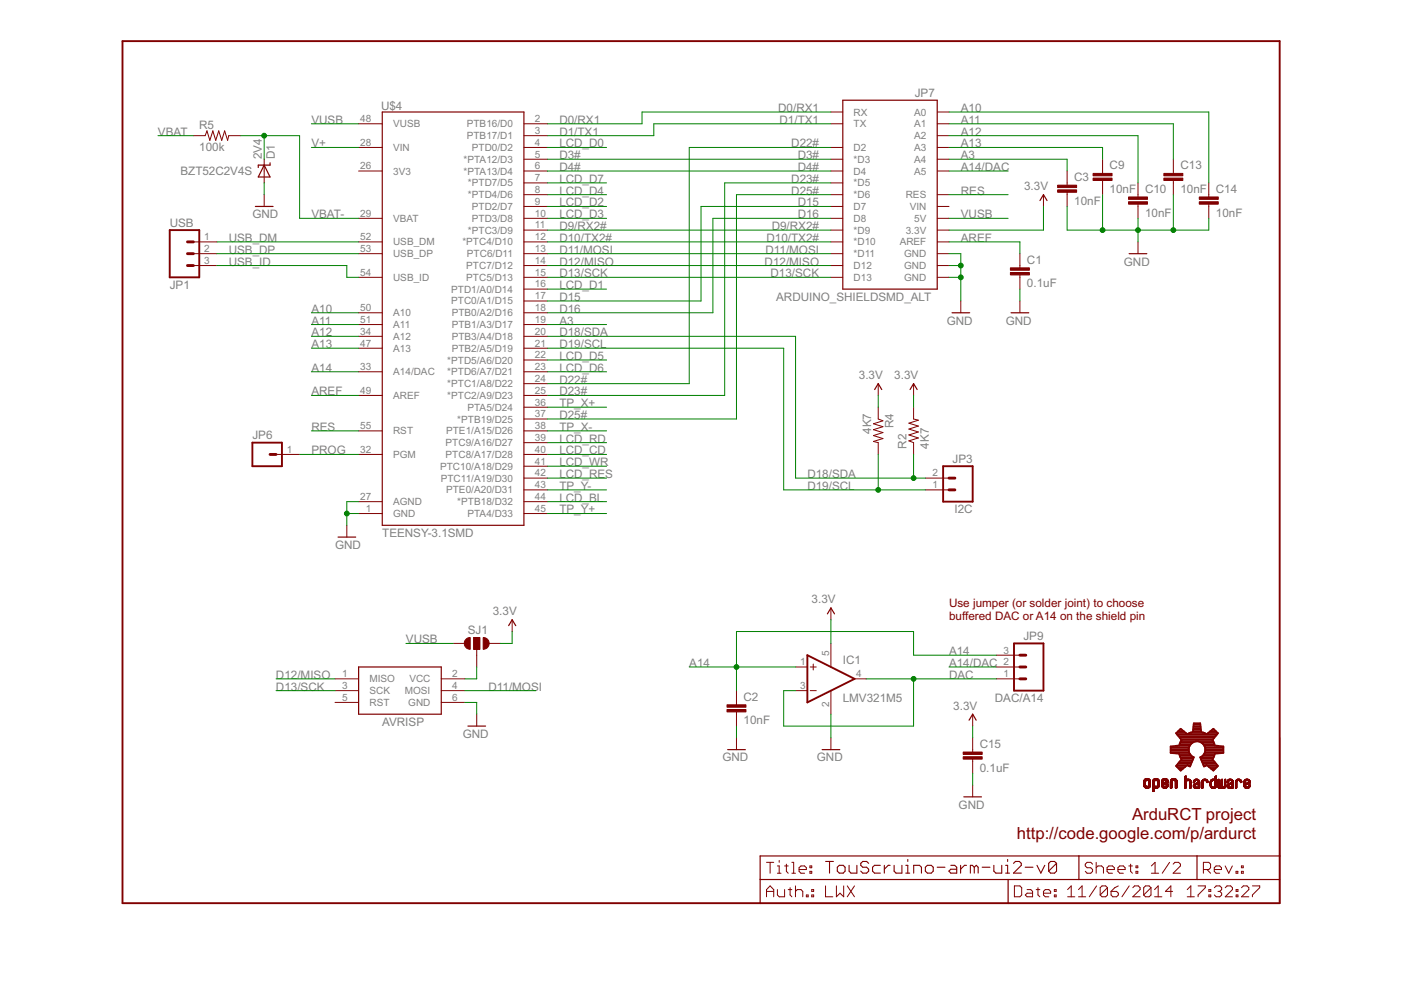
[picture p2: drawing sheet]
<svg xmlns="http://www.w3.org/2000/svg" width="297mm" height="210mm" viewBox="0 0 297 210" stroke-linecap="round" stroke-linejoin="round" font-family="sans-serif">
<g fill="none" stroke="#800000" stroke-width=".21">
<path d="M41 28.8h2.5l.4-1.1 .6 2.1 .6-2.1 .6 2.1 .7-2.1 .6 2.1 .6-2.1 .7 2.1 .2-1h2.5M56 33.8v5M76 26.2h5M76 31.3h5M76 36.3h5M111.1 26.2h5M111.1 31.3h5M111.1 33.8h5M111.1 36.3h5M111.1 38.8h5M111.1 28.8h5M176.2 23.7h2.5"/>
<path d="M176.2 26.2h2.5M176.2 31.3h2.5M176.2 33.8h2.5M176.2 36.3h2.5M176.2 38.8h2.5M198.7 23.7h2.5M198.7 26.2h2.5M198.7 31.3h2.5M198.7 33.8h2.5M198.7 36.3h2.5M198.7 28.8h2.5M226.3 36.3v3"/>
<path d="M233.8 33.8v3M233.8 38.3v3M241.3 38.8v3M248.8 33.8v3M248.8 38.3v3M256.3 38.8v3M41 51.3h5M41 53.8h5M41 56.3h5M56 41.3v2.5M76 46.3h5M76 51.3h5"/>
<path d="M76 53.8h5M76 58.8h5M111.1 41.3h5M111.1 43.8h5M111.1 46.3h5M111.1 48.8h5M111.1 51.3h5M111.1 53.8h5M111.1 56.3h5M111.1 58.8h5M176.2 41.3h2.5M176.2 43.8h2.5"/>
<path d="M176.2 46.3h2.5M176.2 48.8h2.5M176.2 51.3h2.5M176.2 53.8h2.5M176.2 56.3h2.5M176.2 58.8h2.5M198.7 41.3h2.5M198.7 43.8h2.5M198.7 46.3h2.5M198.7 48.8h2.5M198.7 51.3h2.5M198.7 53.8h2.5"/>
<path d="M198.7 56.3h2.5M198.7 58.8h2.5M216.2 53.8v3M216.2 58.3v3M221.2 41.3v2.5M226.3 40.8v3M241.3 43.3v3M241.3 51.3v2.5M256.3 43.3v3M76 66.3h5M76 68.8h5M76 71.3h5"/>
<path d="M76 73.8h5M76 78.8h5M111.1 61.3h5M111.1 63.8h5M111.1 66.3h5M111.1 68.8h5M111.1 71.3h5M111.1 73.8h5M111.1 76.3h5M111.1 78.8h5M203.7 63.8v2.5M216.2 63.8v2.5"/>
<path d="M58.5 96.4h5M76 96.4h5M76 83.8h5M76 91.4h5M111.1 96.4h5M111.1 81.3h5M111.1 83.8h5M111.1 86.3h5M111.1 88.8h5M111.1 91.4h5M111.1 93.9h5M111.1 98.8h5"/>
<path d="M186.2 86.3v2.5l1 .4-2 .7 2 .6-2 .6 2 .6-2 .7 2 .6-2 .6 1 .3v2.5M186.2 81.3v2.5M193.7 86.3v2.5l1 .3-2 .6 2 .6-2 .7 2 .6-2 .6 2 .7-2 .6 1 .4v2.5M193.7 81.3v2.5M73.5 111.4v2.5M76 106.4h5M76 108.9h5M111.1 103.9h5M111.1 101.4h5M111.1 106.4h5M111.1 108.9h5M196.2 103.9h5"/>
<path d="M196.2 101.4h5M96.1 136.4h2.5M100.5 135.2h1.2v2.5h-1.2zM101.1 137.7v3.7M103.6 136.4h2.5M108.6 131.4v2.5M176.2 128.9v2.5M176.2 136.4v5M211.2 138.9h5M71 143.9h5M71 146.4h5M71 148.9h5"/>
<path d="M93.6 143.9h5M93.6 146.4h5M93.6 148.9h5M101.1 151.4v2.5M156.1 146.4v3M156.1 150.9v3M156.1 156.4v2.5M168.7 146.4h2.5M168.7 141.4h2.5M171.8 146.4h1.3M171.8 141.4h1.3M172.4 140.8v1.2"/>
<path d="M176.2 146.4v5M176.2 156.4v2.5M181.2 143.9h2.5M206.2 151.4v2.5M206.2 156.4v3M211.2 143.9h5M211.2 141.4h5M206.2 161v3M206.2 166.5v2.5M242.5 166.5h.4M242.5 166.4h.4M242.5 166.3h.4"/>
<path d="M242.5 166.2h.4M242.5 166.1h.4M242.5 166h.4M242.5 165.9h.4M242.5 165.8h.4M242.5 165.7h.4M242.5 166.6l.5 .1M242.5 166.6h.4M242.5 165.6h.4M242.5 166.7h.6M242.5 166.7l1.4 .1M242.6 165.4h1.3"/>
<path d="M242.6 166.8h1.2M242.6 165.4h1.2M242.6 165.3h1.2M242.7 166.9h1.1M242.7 165.3h1.1M242.7 165.2h1M242.8 167h.9M242.8 165.2h.8M242.8 167h.8M242.9 165.1h.7M243 167.1h.5M243 165.6h-.5"/>
<path d="M243 165.5h-.5M243 165.1h.4M243.1 165.5h-.6M243.1 167.2h.2M243.3 165.5h.6M243.4 165.5h.5M243.5 165.6h.4M243.5 166.6h.4M243.5 166.5h.4M243.5 165.7h.4M243.5 166.4h.4M243.5 166.3h.4"/>
<path d="M243.5 166.2h.4M243.5 166.1h.4M243.5 166h.4M243.5 165.9h.4M243.5 165.8h.4M243.7 166.9l-1 .1M243.8 166.8l-1.2 .1M243.9 166.7h-.5M243.9 166.6l-.5 .1M244.4 167.6h.4M244.4 167.5h.4M244.4 167.4h.4"/>
<path d="M244.4 167.3h.4M244.4 167.2h.4M244.4 167.1h1M244.4 166.7l1.4 .1M244.4 166.7h.5M244.4 166.6l.5 .1M244.4 166.6h.4M244.4 166.5h.4M244.4 166.4h.4M244.4 166.3h.4M244.4 166.2h.4M244.4 166.1h.4"/>
<path d="M244.4 166h.4M244.4 165.9h.4M244.4 165.8h.4M244.4 165.7h.4M244.4 165.6h.4M244.5 165.4h1.2M244.5 165.3h1.2M244.6 167.8h-.2M244.6 165.2h1M244.7 165.2h.8M244.7 167.7l-.3 .1M244.8 167.7h-.4"/>
<path d="M244.8 165.1h.6M244.8 165.7h-.4M244.8 165.6h-.4M244.9 165.5h-.5M244.9 165.1h.4M245 165.5h-.6M245 167.2h.2M245.2 165.5h.6M245.3 166.7h.5M245.3 165.5h.5M245.4 165.6h.4M245.4 166.6h.4"/>
<path d="M245.4 166.5h.4M245.4 165.7h.4M245.4 166.4h.4M245.4 166.3h.4M245.4 166.2h.4M245.4 166.1h.4M245.4 166h.4M245.4 165.9h.4M245.4 165.8h.4M245.5 167l-1.1 .1M245.6 167h-1.2M245.6 166.9l-1.2 .1"/>
<path d="M245.7 166.9h-1.3M245.7 166.8l-1.3 .1M245.7 166.8h-1.3M245.7 165.4h-1.2M245.8 166.6h-.4M246.3 166.6h.4M246.3 166.5h.4M246.3 165.9l.4 .1M246.3 165.9h.3M246.3 165.8h.3M246.3 165.6h.4M246.3 166.7h.5"/>
<path d="M246.3 166.7h1.3M246.4 166.8h1.2M246.4 165.4h1.2M246.4 165.3h1.2M246.4 166.9h1.1M246.4 165.3h1.1M246.5 166.9h1M246.5 165.2h1M246.5 167h.9M246.5 165.2h.9M246.6 167h.8M246.6 165.8h-.3"/>
<path d="M246.6 165.1h.7M246.7 165.7l-.4 .1M246.7 165.7h-.4M246.7 165.6h-.4M246.7 167.1h.5M246.7 166.4h-.4M246.7 166h1M246.8 165.5h-.5M246.8 165.1h.4M246.8 166.4h-.5M246.9 167.2h.2M246.9 165.5h-.6"/>
<path d="M246.9 165.9h.8M247 166.3h-.7M247 165.9h.7M247.1 165.5h.5M247.1 165.8h.6M247.1 166.7h.5M247.2 166.2h-.9M247.2 165.5h.5M247.2 165.6h.5M247.2 165.8h.5M247.3 166.6h.4M247.3 165.6h.4"/>
<path d="M247.3 166.5h.4M247.3 165.7h.4M247.3 166.2h-1M247.3 166.4h.4M247.4 166.3h.3M247.4 166.1h-1.1M247.5 166.3h.2M247.5 166.1h-1.2M247.6 166.2h.1M247.6 165.4h-1.3M247.6 166h-1.3M247.7 166.6h-.5"/>
<path d="M248.1 166.9h.4M248.1 166.8h.4M248.1 166.7h.4M248.1 166.6h.4M248.1 166.5h.4M248.1 166.4h.4M248.1 166.3h.4M248.1 166.2h.4M248.1 166.1h.4M248.1 166h.4M248.1 165.9h.4M248.1 165.8h.4"/>
<path d="M248.1 165.7h.4M248.2 167.1h.1M248.2 165.4h1.3M248.3 165.3h1.1M248.4 165.2h1M248.4 165.2h.9M248.5 167l-.4 .1M248.5 167h-.4M248.5 165.1h.7M248.5 165.7h-.4M248.6 165.6l-.4 .1M248.6 165.6h-.4"/>
<path d="M248.6 165.1h.5M248.7 165.5h-.5M248.8 165.5h-.6M249 165.5h.5M249.1 165.5h.5M249.1 165.6h.5M249.2 165.6h.4M249.2 166.9h.4M249.2 166.8h.4M249.2 166.7h.4M249.2 166.6h.4M249.2 166.5h.4"/>
<path d="M249.2 166.4h.4M249.2 166.3h.4M249.2 166.2h.4M249.2 166.1h.4M249.2 166h.4M249.2 165.9h.4M249.2 165.8h.4M249.2 165.7h.4M249.2 167.1h.2M249.5 167l-.3 .1M249.5 165.4h-1.3M249.6 167h-.4"/>
<path d="M251.2 167.1h.2M251.2 164.7h.3M251.2 167h.3M251.2 166.9h.3M251.2 166.8h.3M251.2 166.7h.3M251.2 166.6h.3M251.2 166.5h.3M251.2 166.4h.3M251.2 166.3h.3M251.2 166.2h.3M251.2 166.1h.3"/>
<path d="M251.2 166h.3M251.2 165.9h.3M251.2 165.8h.3M251.2 165.7h.3M251.2 165.4h1.2M251.2 165.3h1.1M251.2 165.2l1.1 .1M251.2 165.2h.3M251.2 165.1h.3M251.2 165h.3M251.2 164.9h.3M251.2 164.8h.3"/>
<path d="M251.2 164.6h.3M251.2 167.2h.1M251.3 164.6h.2M251.3 164.5h.2M251.5 167l-.3 .1M251.5 165.8h-.3M251.5 165.7h-.3M251.6 165.6l-.4 .1M251.6 165.2h.6M251.7 165.6h-.5M251.7 165.5h-.5M251.8 165.2h.1"/>
<path d="M252.1 165.5h.4M252.1 165.6h.4M252.2 165.6h.3M252.2 165.7h.3M252.3 165.7h.3M252.3 167h.2M252.3 166.9h.3M252.3 166.8h.3M252.3 166.7h.3M252.3 166.6h.3M252.3 166.5h.3M252.3 166.4h.3"/>
<path d="M252.3 166.3h.3M252.3 166.2h.3M252.3 166.1h.3M252.3 166h.3M252.3 165.9h.3M252.3 165.8h.3M252.4 167.2h-.1M252.5 165.5h-1.3M252.5 167.1h-.2M252.5 167l-.2 .1M252.6 166.9l-.3 .1M253 166.7l.4 .1"/>
<path d="M253 166.7h.3M253 166.6h.3M253 165.9h.2M253 166.8l.5 .1M253 166.8h.4M253 165.7h.3M253 166.9h.9M253 165.6h.4M253.1 166.9l.8 .1M253.2 167h.7M253.2 165.4h1M253.3 165.9h-.3"/>
<path d="M253.3 165.3h.8M253.3 165.8l-.3 .1M253.3 167.1h.6M253.3 165.8h-.3M253.3 166.2h1.1M253.3 165.7h-.3M253.4 166.5l-.4 .1M253.4 167.2h.5M253.4 166.5h-.4M253.4 165.2h.6M253.4 166.1h1M253.4 165.6h-.4"/>
<path d="M253.5 165.5h-.4M253.5 166.4l-.5 .1M253.6 167.2h.1M253.6 166.1h.8M253.6 166.4h-.6M253.6 165.2h.1M253.7 166.9h.1M253.7 166h.7M253.8 166.3h-.7M253.8 166h.6M253.9 166.3h-.7M253.9 165.5h.4"/>
<path d="M253.9 165.6h.4M254 165.9h.4M254 165.6h.3M254 165.7h.3M254 166.3h.4M254 165.7l.4 .1M254.1 167.2h.1M254.1 167h.3M254.1 166.9h.3M254.1 166.8h.3M254.1 166.7h.3M254.1 166.6h.3"/>
<path d="M254.1 166.5h.3M254.1 166.4h.3M254.1 166.3h.3M254.1 165.8h.3M254.3 167.1h-.2M254.3 165.5h-1.2M254.4 167l-.3 .1M254.4 166.2h-1.2M254.8 167.2h.1M254.8 167h.3M254.8 166.9h.3M254.8 166.8h.3"/>
<path d="M254.8 166.7h.3M254.8 166.6h.3M254.8 166.5h.3M254.8 166.4h.3M254.8 166.3h.3M254.8 166.2h.3M254.8 166.1h.3M254.8 166h.3M254.8 165.9h.3M254.8 165.8h.3M254.8 165.7h.3M254.8 165.6h.4"/>
<path d="M254.9 165.4h1.1M255 165.4h1M255 167.1h-.2M255 165.3h.9M255.1 167l-.3 .1M255.1 165.3h.8M255.1 165.8h-.3M255.1 165.7h-.3M255.2 165.2h.5M255.2 165.6h-.4M255.3 165.5h-.4M255.4 165.2h.1"/>
<path d="M255.6 165.5h.5M255.7 165.6h.4M255.8 165.6h.3M255.8 165.7h.3M255.8 165.8h.3M255.9 165.9h.1M256 165.5h-1.1M256.1 165.9h-.2M256.1 165.8l-.2 .1M256.6 166.5h.3M256.6 166.4h.3M256.6 166.3h.3"/>
<path d="M256.6 166.2h.3M256.6 166.1h.3M256.6 166h.3M256.6 165.9h.3M256.6 166.6h.3M256.6 165.8h.3M256.6 166.7l.4 .1M256.6 166.7h.3M256.6 165.7h.3M256.6 166.8l.6 .1M256.6 166.8h.4M256.7 166.9h1.1"/>
<path d="M256.7 165.4h1.2M256.8 165.4h1.1M256.8 167h.9M256.8 165.3h1.1M256.9 165.3h1M256.9 167.1h.7M256.9 165.7h-.3M257 165.2h.5M257 167.2h.5M257 165.6h-.4M257.1 165.5h-.5M257.2 167.2h.1"/>
<path d="M257.2 165.2h.1M257.4 165.5h.5M257.5 166.8h.4M257.5 165.6h.4M257.6 165.6h.3M257.6 166.7h.3M257.6 165.7h.3M257.6 166.6h.3M257.6 166.5h.3M257.6 166.4h.3M257.6 166.3h.3M257.6 166.2h.3"/>
<path d="M257.6 166.1h.3M257.6 166h.3M257.6 165.9h.3M257.6 165.8h.3M257.6 165.2h.3M257.6 165.1h.3M257.6 165h.3M257.6 164.9h.3M257.6 164.8h.3M257.6 164.7h.3M257.7 164.6h.2M257.7 164.5h.2"/>
<path d="M257.9 166.8l-.6 .1M257.9 166.7l-.4 .1M257.9 165.5h-1.2M258.2 166.6h.3M258.2 166.5h.3M258.2 166.4h.3M258.2 166.3h.3M258.2 166.2h.3M258.2 166.1h.3M258.2 166h.3M258.2 165.9h.3M258.2 165.8h.3"/>
<path d="M258.2 165.7h.3M258.2 165.6h.3M258.2 165.5h.3M258.2 165.4h.3M258.2 166.8l.4 .1M258.2 166.8h.3M258.2 166.7l.3 .1M258.2 166.7h.3M258.2 165.3h.3M258.2 166.9h1.6M258.3 166.9h1.5M258.3 167h1.5"/>
<path d="M258.3 167h1.4M258.4 165.2h.1M258.4 167.1h.6M258.5 167.2h.4M258.7 167.2h.1M258.7 166.9h.6M258.8 166.8h.4M258.9 166.7h.3M258.9 166.6h.3M258.9 166.5h.3M258.9 166.4h.3M258.9 166.3h.3"/>
<path d="M258.9 166.2h.3M258.9 166.1h.3M258.9 166h.3M258.9 165.9h.3M258.9 165.8h.3M258.9 165.7h.3M258.9 165.6h.3M258.9 165.5h.3M258.9 165.4h.3M258.9 165.3h.3M259.1 165.2h.1M259.1 167.1h.6"/>
<path d="M259.2 167.2h.4M259.5 166.8h.4M259.5 166.7h.4M259.6 166.7h.3M259.6 166.6h.3M259.6 166.5h.3M259.6 166.4h.3M259.6 166.3h.3M259.6 166.2h.3M259.6 166.1h.3M259.6 166h.3M259.6 165.9h.3"/>
<path d="M259.6 165.8h.3M259.6 165.7h.3M259.6 165.6h.3M259.6 165.5h.3M259.6 165.4h.3M259.6 165.3h.3M259.7 165.2h.2M259.9 166.8l-.5 .1M260.1 166.7l.4 .1M260.1 166.7h.4M260.1 166.6h.4M260.2 166.8h.3"/>
<path d="M260.2 165.7h.3M260.2 166.8l.4 .1M260.2 166.9h.8M260.2 166.9l.8 .1M260.3 167h.7M260.3 165.9l-.1 .1M260.3 165.4h1M260.4 165.9h-.2M260.4 165.3h.9M260.4 167.1h.6M260.4 165.8l-.2 .1M260.4 165.3h.8"/>
<path d="M260.5 166.2h1M260.5 165.8h-.3M260.5 166.5h-.4M260.5 165.7h-.3M260.5 167.2h.5M260.5 165.6l-.3 .1M260.5 166.5h-.3M260.6 166.1h.9M260.6 165.2h.5M260.6 165.6h-.4M260.6 165.5h-.4M260.7 166.4l-.5 .1"/>
<path d="M260.7 166.4h-.5M260.7 166.1h.8M260.8 165.2h.1M260.8 166.9h.2M260.8 166h.7M260.9 166.3h-.7M261 166h.5M261 165.5h.4M261 166.3h-.7M261.1 165.6h.4M261.1 165.9h.4M261.1 165.6l.4 .1"/>
<path d="M261.2 165.7h.3M261.2 165.8h.3M261.2 167h.3M261.2 166.9h.3M261.2 166.8h.3M261.2 166.7h.3M261.2 166.6h.3M261.2 166.5h.3M261.2 166.4h.3M261.2 166.3h.3M261.3 167.2h-.1M261.4 165.5h-1.1"/>
<path d="M261.4 167.1h-.2M261.5 167l-.3 .1M261.5 166.2h-1.2M261.9 167h.3M261.9 166.9h.3M261.9 166.8h.3M261.9 166.7h.3M261.9 166.6h.3M261.9 166.5h.3M261.9 166.4h.3M261.9 166.3h.3M261.9 166.2h.3"/>
<path d="M261.9 166.1h.3M261.9 166h.3M261.9 165.9h.3M261.9 165.8h.3M262 167.2h.1M262.1 165.4h1M262.1 167.1h-.2M262.2 165.3h.8M262.2 167l-.3 .1M262.2 165.7l-.2 .1M262.3 165.7h-.3M262.3 165.6l-.3 .1"/>
<path d="M262.3 165.2h.6M262.4 165.6h-.4M262.4 165.5h-.4M262.6 165.2h.1M262.8 165.5h.4M262.8 165.6h.4M262.9 165.6h.3M263 165.7h.3M263 165.8h.3M263 165.9h.1M263.2 165.5h-1.2M263.2 165.9h-.2"/>
<path d="M263.3 165.8l-.3 .1M263.7 166.6l.4 .1M263.7 166.6h.3M263.7 166.5h.4M263.7 166.1h1.2M263.7 166.1h.3M263.7 166h.3M263.7 165.9h.3M263.7 165.8h.3M263.7 166.7l.4 .1M263.7 166.7h.4M263.8 166.8h.4"/>
<path d="M263.8 166.8l.5 .1M263.8 166.9h1.1M263.9 165.4h1M263.9 167h.9M264 167h.8M264 165.3h.8M264 166.5h-.3M264 165.7l-.3 .1M264.1 165.7h-.4M264.1 167.1h.6M264.1 165.6l-.4 .1M264.1 165.2h.6"/>
<path d="M264.1 165.6h-.3M264.2 167.2h.4M264.2 166.4l-.5 .1M264.2 165.5h-.4M264.2 166.1h.8M264.3 166.4h-.6M264.3 165.2h.2M264.4 167.2h.1M264.5 166.3h-.8M264.5 166h.6M264.5 166.9h.5M264.6 165.5h.4"/>
<path d="M264.6 165.9h.5M264.6 165.6h.4M264.7 166.8h.3M264.7 166.2h-1M264.7 165.9h.4M264.7 165.6l.3 .1M264.7 166.7h.3M264.7 165.7h.3M264.8 166.6h.2M264.8 165.7h.2M264.8 165.8h.3M264.8 166.5h.3"/>
<path d="M264.8 166.2h-1.1M264.9 166.9l-1 .1M265 166.4h.1M265 165.5h-1.2M265 166.8h-.4M265 166h-.7M162.5 182.8h1.5M162.5 189h1.5M162.5 190.1v-1.5l.8-.8 .7 .8v1.5M163.3 182.8v2.3M164.8 188.6v1.2l.4 .3h1.1v-1.5M164.8 185.1h.8"/>
<path d="M164.8 183.6h.4v1.5M165.2 182.4v.4M166.3 183.6h.8M166.7 183.2v1.5l.4 .4M167.1 188.6h.8M167.5 188.2v1.6l.4 .3M167.9 185.1h.8M167.9 182.8h.4v2.3M168.7 189l.3-.4h.8l.4 .4v1.1M168.7 187.8v2.3M169.4 184.4h1.6v-.4l-.4-.4h-.8l-.4 .4v.7l.4 .4h.8M171 189.8h.3v.3h-.3z"/>
<path d="M171.7 184.7h.4v.4h-.4zM171.7 183.6h.4v.4h-.4zM172.1 189.8h.4v.3h-.4zM172.1 188.6h.4v.4h-.4zM175 187.8v2.3h1.6M177.3 187.8v2.3l.8-.7 .8 .7v-2.3M179.6 187.8l1.6 2.3M181.2 187.8l-1.6 2.3M215.1 187.8h1.1l.4 .4v1.6l-.4 .3h-1.1zM217.8 188.6h.7l.4 .4v1.1h-1.1l-.4-.3 .4-.4h1.1M219.7 188.6h.8M220.1 188.2v1.6l.4 .3"/>
<path d="M221.2 189.4h1.6v-.4l-.4-.4h-.8l-.4 .4v.8l.4 .3h.8M223.5 189.8h.4v.3h-.4zM223.5 188.6h.4v.4h-.4zM226.4 190.1h1.5M226.4 188.6l.7-.8v2.3M228.7 190.1h1.5M228.7 188.6l.7-.8v2.3M231.6 183.2l-.3-.4h-.8l-.4 .4v.4l.4 .4h.8l.3 .4v.3l-.3 .4h-.8l-.4-.4M232.4 182.8v2.3M232.4 184l.4-.4h.8l.4 .4v1.1M232.5 187.8l-1.6 2.3M234.7 184.4h1.6v-.4l-.4-.4h-.8l-.4 .4v.7l.4 .4h.8"/>
<path d="M234.8 188.2v1.6l-.4 .3h-.7l-.4-.3M234.8 188.2l-.4-.4h-.7l-.4 .4v1.6M234.8 188.2l-1.5 1.6M235.6 189h1.1l.4 .4v.4l-.4 .3h-.8l-.3-.3zM237 184.4h1.5v-.4l-.3-.4h-.8l-.4 .4v.7l.4 .4h.8M237.1 187.8l-.8 .4-.7 .8M239.3 183.6h.8M239.4 187.8l-1.5 2.3M239.7 183.2v1.5l.4 .4M240.2 188.2l.4-.4h.7l.4 .4v.4l-1.5 1.5h1.5M240.9 184.7h.3v.4h-.3zM240.9 183.6h.3v.4h-.3z"/>
<path d="M244 188.2v1.6l-.4 .3h-.7l-.4-.3M244 188.2l-.4-.4h-.7l-.4 .4v1.6M244 188.2l-1.5 1.6M244.1 183.6l.8-.8v2.3M244.1 185.1h1.6M244.8 190.1h1.5M244.8 188.6l.8-.8v2.3M248 182.8l-1.6 2.3M248.6 189h-1.5l1.1-1.2v2.3M248.7 183.2l.4-.4h.8l.4 .4v.4l-1.6 1.5h1.6M251.7 190.1h1.5M251.7 188.6l.8-.8v2.3"/>
<path d="M254 187.8h1.5v.4l-1.5 1.6v.3M255.1 184.4h1.2l.4-.4v-.8l-.4-.4h-1.2v2.3M255.9 184.4l.8 .7M256.3 189.8h.4v.3h-.4zM256.3 188.6h.4v.4h-.4zM257.5 184.4h1.5v-.4l-.4-.4h-.8l-.3 .4v.7l.3 .4h.8M257.5 188.2l.4-.4h.7l.4 .4v.4l-.4 .4M258.2 189h.4M258.6 189l.4 .4v.4l-.4 .3h-.7l-.4-.3M259.8 183.6l.7 1.5 .8-1.5M259.8 188.2l.4-.4h.7l.4 .4v.4l-1.5 1.5h1.5M262.1 184.7h.3v.4h-.3z"/>
<path d="M262.1 189.8h.4v.3h-.4zM262.1 188.6h.4v.4h-.4zM263.2 184.7h.4v.4h-.4zM263.2 183.6h.4v.4h-.4zM263.2 188.2l.4-.4h.8l.4 .4v.4l-1.6 1.5h1.6M265.5 187.8h1.6v.4l-1.6 1.6v.3"/>
</g>
<path d="M26 8.7h245.3v182.8h-245.3zM36 48.8h6.2v10h-6.2zM53.5 93.9h6.3v4.9h-6.3zM200 98.8h6.2v7.6h-6.2zM171.2 138.9l10 5-10 5zM215 136.4h6.2v10h-6.2z" fill="none" stroke="#800000" stroke-width=".4"/>
<g fill="none" stroke="#800000" stroke-width=".25">
<path d="M56 35l1.3 2.5h-2.5zM57.3 34.5v.5h-2.5v.5M81 23.7h30.1v87.7h-30.1zM178.7 21.3h20v40h-20zM54.1 43.8h3.8M220.5 42.5l.7-1.2 .8 1.2M239.4 53.8h3.7M201.8 66.3h3.8M214.4 66.3h3.7M185.4 82.6l.8-1.3 .7 1.3M193 82.6l.7-1.3 .8 1.3M71.7 113.9h3.7"/>
<path d="M107.8 132.7l.8-1.3 .7 1.3M175.4 130.2l.8-1.3 .7 1.3M76 141.4h17.6v10h-17.6zM99.2 153.9h3.8M154.3 158.9h3.7M174.3 158.9h3.8M205.5 152.7l.7-1.3 .8 1.3M271.3 156.4v35.1M204.3 169h3.8M161.2 186.5h110.1M213.7 186.5v5M228.7 181.5v5"/>
<path d="M253.8 181.5v5M271.3 181.5h-110.1v10"/>
</g>
<g fill="none" stroke="#800000" stroke-width=".23">
<path d="M175 182.6h1.7M175.9 182.6v2.5M177.5 183.9l.4-.4h.9l.4 .4v.8l-.4 .4h-.9l-.4-.4zM180 183.5v1.2l.4 .4h1.3v-1.6M184.2 183l-.5-.4h-.8l-.4 .4v.5l.4 .4h.8l.5 .4v.4l-.5 .4h-.8l-.4-.4M186.6 183.5h-1.2l-.4 .4v.8l.4 .4h1.2M187.5 183.5v1.6M188.7 183.5h-.4l-.8 .8M189.6 183.5v1.2l.4 .4h1.2v-1.6M192 185.1h.9M192 183.5h.5v1.6M192.5 182.2v.4"/>
<path d="M193.7 185.1v-1.6h1.2l.5 .4v1.2M196.2 183.9l.4-.4h.8l.5 .4v.8l-.5 .4h-.8l-.4-.4zM198.7 183.9h1.6M201.6 183.5h.8l.4 .4v1.2h-1.2l-.4-.4 .4-.4h1.2M203.7 183.5v1.6M204.9 183.5h-.4l-.8 .8M206.6 183.9l-.4-.4h-.5v1.6M206.6 183.9v1.2M206.6 183.9l.4-.4 .4 .4v1.2M208.2 183.9h1.7M210.7 183.5v1.2l.4 .4h1.3v-1.6M213.2 185.1h.8"/>
<path d="M213.2 183.5h.4v1.6M213.6 182.2v.4M214.9 183l.4-.4h.8l.4 .4v.5l-1.6 1.6h1.6M217.4 183.9h1.6M219.9 183.5l.8 1.6 .8-1.6M224 183l-.4-.4h-.8l-.5 .4v1.7M224 183v1.7l-.4 .4h-.8l-.5-.4M224 183l-1.7 1.7"/>
</g>
<g fill="none" stroke="#800000" stroke-width=".38">
<path d="M248.2 159.5h3.9M248.2 159.2h3.9M248.2 158.8h3.8M248.2 158.5h3.9M249.3 158.1h2.9M249.4 155.4h2M249.6 155.7h8.4M249.8 155h1.2M249.9 156.1h7.8M250 159.9h2.3M250.1 157.8h2.4M250.1 156.4h7.4"/>
<path d="M250.1 154.7h.5M250.2 157.5h2.7M250.4 157.1h6.8M250.4 156.8h6.8M252.3 155.4h3M252.8 157.5a1.77 1.77 0 0 0 .3 3.1l-.8 1.9-.6-.3-1.4 1.2-1-1 1.2-1.4-.4-.8M252.8 157.5l1.1-.3 .9 .3M252.9 155h1.8M253 154.7h1.6M253 154.4h1.6M253 154h1.6M253.1 153.7h1.4"/>
<path d="M254.7 157.5h2.7M254.8 157.5l.6 .6M255.1 157.8h2.4M255.3 159.9h2.3M255.4 158.1a1.77 1.77 0 0 1-.9 2.5l.8 1.9 .5-.3 1.5 1.2 .9-1-1.1-1.4 .4-.8M255.4 158.1h2.9M255.4 159.5h4M255.5 158.5h3.9M255.5 159.2h3.9M255.5 158.8h3.9M256.2 155.4h1.9M256.6 155h1.2"/>
<path d="M257 154.7h.5M249.5 162.3h2.2M249.6 162.6h1.7M249.7 161.9h2.9M249.9 163h.9M250 161.6h2.7M250.1 160.2l-.1-.4-1.8-.2v-1.3l1.8-.2 .5-1.2-1.2-1.4 1-1 1.4 1.2 1.2-.5 .2-1.8h1.4l.2 1.8 1.1 .5 1.5-1.2 .9 1-1.1 1.4 .5 1.2 1.8 .2v1.3l-1.8 .2-.1 .4M250.1 160.2h2.5M250.2 163.3h.2M250.3 160.5h2.8M250.3 161.2h2.5M250.4 160.9h2.6"/>
<path d="M251.8 162.3h.6M254.5 160.5h2.8M254.6 160.9h2.5M254.7 161.2h2.6M254.9 161.6h2.7M255 161.9h2.8M255 160.2h2.5M255.2 162.3h.6M255.9 162.3h2.2M256.3 162.6h1.7M256.7 163h1M257.2 163.3h.1"/>
</g>
<path d="M39.8 53.8h1.2M39.8 51.3h1.2M39.8 56.3h1.2M57.3 96.4h1.2M201.2 103.9h1.3M201.2 101.4h1.3M216.2 138.9h1.3M216.2 141.4h1.3M216.2 143.9h1.3" fill="none" stroke="#800000" stroke-width=".61"/>
<g fill="#800000" stroke="#800000" stroke-width=".21">
<path d="M214.2 57.8h4v.5h-4z"/>
<path d="M214.2 56.8h4v.5h-4z"/>
<path d="M154.1 150.4h4.1v.5h-4.1z"/>
<path d="M154.1 149.4h4.1v.5h-4.1z"/>
<path d="M224.2 40.3h4.1v.5h-4.1z"/>
<path d="M224.2 39.3h4.1v.5h-4.1z"/>
<path d="M231.8 37.8h4v.5h-4z"/>
<path d="M231.8 36.8h4v.5h-4z"/>
<path d="M239.3 42.8h4v.5h-4z"/>
<path d="M239.3 41.8h4v.5h-4z"/>
<path d="M246.8 37.8h4v.5h-4z"/>
<path d="M246.8 36.8h4v.5h-4z"/>
<path d="M254.3 42.8h4v.5h-4z"/>
<path d="M254.3 41.8h4v.5h-4z"/>
<path d="M100.4 135.2h1.3v2.5h-1.3z"/>
<path d="M204.2 160.4h4v.6h-4z"/>
<path d="M204.2 159.4h4v.6h-4z"/>
</g>
<g fill="#800000" stroke="#800000" stroke-width=".21">
<path d="M102.4 135.2a1.25 1.25 0 0 1 1.3 1.2 1.25 1.25 0 0 1-1.3 1.3z" fill-rule="evenodd"/>
<path d="M98.8 135.6l.5-.4h.4v2.5a1.25 1.25 0 0 1-1.2-.8 1.25 1.25 0 0 1 .3-1.3z" fill-rule="evenodd"/>
</g>
<g fill="none" stroke="#008000" stroke-width=".21">
<path d="M33.5 28.8h7.5M51 28.8h12.5v17.5h12.5M56 28.8v5M56 38.8v2.5M66 26.2h10M66 31.3h10M116.1 38.8h12.5M116.1 31.3h12.5M116.1 33.8h60.1M116.1 36.3h60.1M176.2 38.8h-22.6v45h-37.5M176.2 23.7h-40.1v2.5h-20"/>
<path d="M176.2 26.2h-37.6v2.6h-22.5M176.2 31.3h-30.1v50h-30M201.2 33.8h25.1v2.5M201.2 31.3h32.6v2.5M201.2 28.8h40.1v10M201.2 26.2h47.6v7.6M201.2 23.7h55.1v15.1M201.2 36.3h12.5M46 53.8h30M46 56.3h27.5v2.5h2.5M46 51.3h30M116.1 53.8h60.1"/>
<path d="M116.1 56.3h60.1M116.1 58.8h60.1M116.1 48.8h60.1M116.1 51.3h60.1M116.1 43.8h12.5M116.1 41.3h12.5M116.1 46.3h12.5M176.2 41.3h-20.1v47.5h-40M176.2 43.8h-27.6v20h-32.5M176.2 46.3h-25v20h-35.1M201.2 53.8h2.5v10M201.2 56.3h2.5"/>
<path d="M201.2 58.8h2.5M201.2 51.3h15v2.5M201.2 41.3h12.5M201.2 46.3h12.5M221.2 43.8v5h-20M226.3 43.8v5h30v-2.5M233.8 41.3v7.5M241.3 46.3v5M248.8 41.3v7.5M66 78.8h10M66 73.8h10M66 71.3h10"/>
<path d="M66 66.3h10M66 68.8h10M116.1 76.3h12.5M116.1 78.8h12.5M116.1 61.3h12.5M116.1 73.8h50.1v30.1h30M116.1 71.3h52.6v30.1h27.5M116.1 68.8h12.5M216.2 61.3v2.5M63.5 96.4h12.5M66 83.8h10M66 91.4h10"/>
<path d="M116.1 91.4h12.5M116.1 98.8h12.5M116.1 96.4h12.5M116.1 93.9h12.5M116.1 86.3h12.5M186.2 83.8v2.5M186.2 96.4v7.5M193.7 83.8v2.5M193.7 96.4v5M73.5 108.9h2.5M76 106.4h-2.5v5M116.1 106.4h12.5"/>
<path d="M116.1 108.9h12.5M116.1 103.9h12.5M116.1 101.4h12.5M86.1 136.4h10M108.6 133.9v2.5h-2.5M176.2 131.4v5M211.2 138.9h-17.5v-5h-37.6v12.5M58.5 146.4h12.5M58.5 143.9h12.5M98.6 148.9h2.5v2.5M98.6 146.4h15M101.1 141.4v2.5h-2.5"/>
<path d="M146.1 141.4h22.6M156.1 153.9v2.5M176.2 151.4v5M183.7 143.9h27.5M193.7 143.9v10h-27.5v-7.5h2.5M201.2 141.4h10M206.2 153.9v2.5M206.2 164v2.5"/>
</g>
<g fill="#008000" stroke="#008000" stroke-width=".21">
<circle cx="203.7" cy="56.3" r=".51"/>
<circle cx="203.7" cy="58.8" r=".51"/>
<circle cx="73.5" cy="108.9" r=".51"/>
<circle cx="233.8" cy="48.8" r=".51"/>
<circle cx="241.3" cy="48.8" r=".51"/>
<circle cx="248.8" cy="48.8" r=".51"/>
<circle cx="186.2" cy="103.9" r=".51"/>
<circle cx="193.7" cy="101.4" r=".51"/>
<circle cx="156.1" cy="141.4" r=".51"/>
<circle cx="193.7" cy="143.9" r=".51"/>
<circle cx="56" cy="28.8" r=".51"/>
</g>
<g font-size="4" fill="#800000">
<text x="240" y="174">ArduRCT project</text>
<text x="215.6" y="178">http://code.google.com/p/ardurct</text>
</g>
<g font-size="2.8" fill="#808080">
<text x="80.8" y="23.2">U$4</text>
<text x="165" y="23.7">D0/RX1</text>
<text x="193.9" y="20.5">JP7</text>
<text x="203.7" y="23.7">A10</text>
<text x="33.5" y="28.8">VBAT</text>
<text x="42.2" y="27.3">R5</text>
<text x="66" y="26.3">VUSB</text>
<text x="118.6" y="26.3">D0/RX1</text>
<text x="118.6" y="28.8">D1/TX1</text>
<text x="165.3" y="26.3">D1/TX1</text>
<text x="203.7" y="26.3">A11</text>
<text x="203.7" y="28.8">A12</text>
<text x="42.2" y="32">100k</text>
<text x="55.5" y="33.8" transform="rotate(-90 55.5 33.8)">2V4</text>
<text x="58.2" y="33.8" transform="rotate(-90 58.2 33.8)">D1</text>
<text x="66" y="31.3">V+</text>
<text x="118.6" y="31.3">LCD_D0</text>
<text x="118.6" y="33.8">D3#</text>
<text x="167.8" y="31.3">D22#</text>
<text x="169.1" y="33.8">D3#</text>
<text x="203.7" y="33.8">A3</text>
<text x="203.7" y="31.3">A13</text>
<text x="235.3" y="35.9">C9</text>
<text x="250.3" y="35.9">C13</text>
<text x="38.3" y="37">BZT52C2V4S</text>
<text x="118.6" y="38.8">LCD_D7</text>
<text x="118.6" y="41.3">LCD_D4</text>
<text x="118.6" y="36.3">D4#</text>
<text x="167.8" y="38.8">D23#</text>
<text x="167.8" y="41.3">D25#</text>
<text x="169.1" y="36.3">D4#</text>
<text x="203.7" y="41.3">RES</text>
<text x="203.7" y="36.3">A14/DAC</text>
<text x="217.1" y="40.3">3.3V</text>
<text x="227.8" y="38.4">C3</text>
<text x="235.3" y="40.9">10nF</text>
<text x="242.8" y="40.9">C10</text>
<text x="250.3" y="40.9">10nF</text>
<text x="257.8" y="40.9">C14</text>
<text x="53.5" y="46.3">GND</text>
<text x="66" y="46.3">VBAT-</text>
<text x="118.6" y="43.8">LCD_D2</text>
<text x="118.6" y="46.3">LCD_D3</text>
<text x="169.1" y="43.8">D15</text>
<text x="169.1" y="46.3">D16</text>
<text x="203.7" y="46.3">VUSB</text>
<text x="227.8" y="43.4">10nF</text>
<text x="242.8" y="45.9">10nF</text>
<text x="257.8" y="45.9">10nF</text>
<text x="36" y="48">USB</text>
<text x="48.5" y="51.3">USB_DM</text>
<text x="48.5" y="53.8">USB_DP</text>
<text x="118.6" y="53.8">D11/MOSI</text>
<text x="118.6" y="48.8">D9/RX2#</text>
<text x="118.6" y="51.3">D10/TX2#</text>
<text x="162.3" y="53.8">D11/MOSI</text>
<text x="162.5" y="51.3">D10/TX2#</text>
<text x="163.6" y="48.8">D9/RX2#</text>
<text x="203.7" y="51.3">AREF</text>
<text x="48.5" y="56.3">USB_ID</text>
<text x="118.6" y="56.3">D12/MISO</text>
<text x="118.6" y="58.8">D13/SCK</text>
<text x="162.1" y="56.3">D12/MISO</text>
<text x="163.4" y="58.8">D13/SCK</text>
<text x="217.7" y="55.9">C1</text>
<text x="238.3" y="56.3">GND</text>
<text x="36" y="61.3">JP1</text>
<text x="118.6" y="61.3">LCD_D1</text>
<text x="118.6" y="63.8">D15</text>
<text x="164.6" y="63.8">ARDUINO_SHIELDSMD_ALT</text>
<text x="217.7" y="60.9">0.1uF</text>
<text x="66" y="66.3">A10</text>
<text x="66" y="68.8">A11</text>
<text x="66" y="71.3">A12</text>
<text x="118.6" y="71.3">D18/SDA</text>
<text x="118.6" y="66.3">D16</text>
<text x="118.6" y="68.8">A3</text>
<text x="200.7" y="68.8">GND</text>
<text x="213.3" y="68.8">GND</text>
<text x="66" y="73.8">A13</text>
<text x="118.6" y="76.3">LCD_D5</text>
<text x="118.6" y="73.8">D19/SCL</text>
<text x="66" y="83.8">AREF</text>
<text x="66" y="78.8">A14</text>
<text x="118.6" y="78.8">LCD_D6</text>
<text x="118.6" y="81.3">D22#</text>
<text x="118.6" y="83.8">D23#</text>
<text x="182.1" y="80.3">3.3V</text>
<text x="189.6" y="80.3">3.3V</text>
<text x="118.6" y="88.8">D25#</text>
<text x="118.6" y="86.3">TP_X+</text>
<text x="53.5" y="93.1">JP6</text>
<text x="66" y="91.3">RES</text>
<text x="118.6" y="93.9">LCD_RD</text>
<text x="118.6" y="91.3">TP_X-</text>
<text x="184.7" y="92" transform="rotate(-90 184.7 92)">4K7</text>
<text x="189.4" y="90.7" transform="rotate(-90 189.4 90.7)">R4</text>
<text x="192.2" y="95.1" transform="rotate(-90 192.2 95.1)">R2</text>
<text x="197" y="95.1" transform="rotate(-90 197 95.1)">4K7</text>
<text x="66" y="96.4">PROG</text>
<text x="118.6" y="98.9">LCD_WR</text>
<text x="118.6" y="96.4">LCD_CD</text>
<text x="118.6" y="101.4">LCD_RES</text>
<text x="171.2" y="101.4">D18/SDA</text>
<text x="201.9" y="98.1">JP3</text>
<text x="118.6" y="103.9">TP_Y-</text>
<text x="118.6" y="106.4">LCD_BL</text>
<text x="171.2" y="103.9">D19/SCL</text>
<text x="81" y="113.9">TEENSY-3.1SMD</text>
<text x="118.6" y="108.9">TP_Y+</text>
<text x="202.4" y="108.9">I2C</text>
<text x="71" y="116.4">GND</text>
<text x="104.5" y="130.4">3.3V</text>
<text x="172.1" y="127.9">3.3V</text>
<text x="86.1" y="136.4">VUSB</text>
<text x="99.2" y="134.4">SJ1</text>
<text x="217" y="135.7">JP9</text>
<text x="58.5" y="143.9">D12/MISO</text>
<text x="146.1" y="141.4">A14</text>
<text x="178.7" y="140.8">IC1</text>
<text x="201.2" y="138.9">A14</text>
<text x="201.2" y="143.9">DAC</text>
<text x="201.2" y="141.4">A14/DAC</text>
<text x="58.5" y="146.4">D13/SCK</text>
<text x="103.6" y="146.4">D11/MOSI</text>
<text x="157.7" y="148.6">C2</text>
<text x="178.7" y="148.9">LMV321M5</text>
<text x="210.9" y="148.9">DAC/A14</text>
<text x="81" y="153.9">AVRISP</text>
<text x="157.7" y="153.6">10nF</text>
<text x="202.1" y="150.4">3.3V</text>
<text x="98.1" y="156.4">GND</text>
<text x="153.2" y="161.5">GND</text>
<text x="173.2" y="161.5">GND</text>
<text x="207.7" y="158.6">C15</text>
<text x="207.7" y="163.6">0.1uF</text>
<text x="203.2" y="171.5">GND</text>
</g>
<g font-size="2.8" fill="#800000">
<text x="201.2" y="128.8">Use jumper (or solder joint) to choose</text>
<text x="201.2" y="131.4">buffered DAC or A14 on the shield pin</text>
</g>
<g font-size="2.4" fill="#808080">
<text x="76.4" y="25.9">48</text>
<text x="83.4" y="27">VUSB</text>
<text x="99" y="27">PTB16/D0</text>
<text x="99" y="29.5">PTB17/D1</text>
<text x="113.4" y="25.9">2</text>
<text x="113.4" y="28.4">3</text>
<text x="181" y="24.5">RX</text>
<text x="181" y="27">TX</text>
<text x="193.8" y="24.5">A0</text>
<text x="193.8" y="27">A1</text>
<text x="193.8" y="29.5">A2</text>
<text x="76.4" y="30.9">28</text>
<text x="76.4" y="35.9">26</text>
<text x="83.4" y="32">VIN</text>
<text x="98.3" y="34.5">*PTA12/D3</text>
<text x="100" y="32">PTD0/D2</text>
<text x="113.4" y="30.9">4</text>
<text x="113.4" y="33.4">5</text>
<text x="113.4" y="35.9">6</text>
<text x="181" y="32">D2</text>
<text x="181" y="34.5">*D3</text>
<text x="193.8" y="32">A3</text>
<text x="193.8" y="34.5">A4</text>
<text x="83.4" y="37">3V3</text>
<text x="98.3" y="37">*PTA13/D4</text>
<text x="99.2" y="39.5">*PTD7/D5</text>
<text x="113.4" y="38.4">7</text>
<text x="113.4" y="40.9">8</text>
<text x="181" y="37">D4</text>
<text x="181" y="39.5">*D5</text>
<text x="193.8" y="37">A5</text>
<text x="76.4" y="45.9">29</text>
<text x="83.4" y="47">VBAT</text>
<text x="99.2" y="42">*PTD4/D6</text>
<text x="100" y="44.5">PTD2/D7</text>
<text x="100" y="47">PTD3/D8</text>
<text x="113.4" y="43.4">9</text>
<text x="113.4" y="45.9">10</text>
<text x="181" y="42">*D6</text>
<text x="181" y="44.5">D7</text>
<text x="181" y="47">D8</text>
<text x="192" y="42">RES</text>
<text x="192.9" y="44.5">VIN</text>
<text x="193.8" y="47">5V</text>
<text x="43.3" y="50.9">1</text>
<text x="43.3" y="53.4">2</text>
<text x="76.4" y="53.4">53</text>
<text x="76.4" y="50.9">52</text>
<text x="83.4" y="52">USB_DM</text>
<text x="98" y="52">*PTC4/D10</text>
<text x="99.2" y="49.5">*PTC3/D9</text>
<text x="113.4" y="48.4">11</text>
<text x="113.4" y="50.9">12</text>
<text x="113.4" y="53.4">13</text>
<text x="181" y="49.5">*D9</text>
<text x="181" y="52">*D10</text>
<text x="190.8" y="52">AREF</text>
<text x="192" y="49.5">3.3V</text>
<text x="43.3" y="55.9">3</text>
<text x="76.4" y="58.4">54</text>
<text x="83.4" y="54.5">USB_DP</text>
<text x="83.4" y="59.6">USB_ID</text>
<text x="98.9" y="57">PTC7/D12</text>
<text x="98.9" y="59.6">PTC5/D13</text>
<text x="99" y="54.5">PTC6/D11</text>
<text x="113.4" y="55.9">14</text>
<text x="113.4" y="58.4">15</text>
<text x="181" y="54.5">*D11</text>
<text x="181" y="57">D12</text>
<text x="181" y="59.6">D13</text>
<text x="191.7" y="54.5">GND</text>
<text x="191.7" y="57">GND</text>
<text x="191.7" y="59.6">GND</text>
<text x="76.4" y="66">50</text>
<text x="95.7" y="62.1">PTD1/A0/D14</text>
<text x="95.7" y="64.6">PTC0/A1/D15</text>
<text x="113.4" y="61">16</text>
<text x="113.4" y="63.5">17</text>
<text x="113.4" y="66">18</text>
<text x="76.4" y="68.5">51</text>
<text x="76.4" y="71">34</text>
<text x="83.4" y="67.1">A10</text>
<text x="83.4" y="69.6">A11</text>
<text x="95.8" y="67.1">PTB0/A2/D16</text>
<text x="95.8" y="69.6">PTB1/A3/D17</text>
<text x="113.4" y="68.5">19</text>
<text x="113.4" y="71">20</text>
<text x="76.4" y="73.5">47</text>
<text x="83.4" y="72.1">A12</text>
<text x="83.4" y="74.6">A13</text>
<text x="94.8" y="77.1">*PTD5/A6/D20</text>
<text x="95.8" y="72.1">PTB3/A4/D18</text>
<text x="95.8" y="74.6">PTB2/A5/D19</text>
<text x="113.4" y="73.5">21</text>
<text x="113.4" y="76">22</text>
<text x="76.4" y="83.5">49</text>
<text x="76.4" y="78.5">33</text>
<text x="83.4" y="79.6">A14/DAC</text>
<text x="94.8" y="79.6">*PTD6/A7/D21</text>
<text x="94.8" y="82.1">*PTC1/A8/D22</text>
<text x="113.4" y="78.5">23</text>
<text x="113.4" y="81">24</text>
<text x="113.4" y="83.5">25</text>
<text x="83.4" y="84.6">AREF</text>
<text x="94.8" y="84.6">*PTC2/A9/D23</text>
<text x="97" y="89.6">*PTB19/D25</text>
<text x="99.1" y="87.1">PTA5/D24</text>
<text x="113.4" y="86">36</text>
<text x="113.4" y="88.5">37</text>
<text x="76.4" y="91">55</text>
<text x="83.4" y="92.1">RST</text>
<text x="94.5" y="94.6">PTC9/A16/D27</text>
<text x="94.6" y="92.1">PTE1/A15/D26</text>
<text x="113.4" y="91">38</text>
<text x="113.4" y="93.5">39</text>
<text x="60.8" y="96">1</text>
<text x="76.4" y="96">32</text>
<text x="83.4" y="97.1">PGM</text>
<text x="93.3" y="99.6">PTC10/A18/D29</text>
<text x="94.5" y="97.1">PTC8/A17/D28</text>
<text x="113.4" y="96">40</text>
<text x="113.4" y="98.5">41</text>
<text x="113.4" y="101">42</text>
<text x="197.7" y="101">2</text>
<text x="76.4" y="106">27</text>
<text x="83.4" y="107.1">AGND</text>
<text x="93.4" y="102.1">PTC11/A19/D30</text>
<text x="94.6" y="104.6">PTE0/A20/D31</text>
<text x="97" y="107.1">*PTB18/D32</text>
<text x="113.4" y="103.5">43</text>
<text x="113.4" y="106">44</text>
<text x="197.7" y="103.5">1</text>
<text x="77.6" y="108.5">1</text>
<text x="83.4" y="109.6">GND</text>
<text x="99.1" y="109.6">PTA4/D33</text>
<text x="113.4" y="108.5">45</text>
<text x="72.6" y="143.6">1</text>
<text x="95.9" y="143.6">2</text>
<text x="169.6" y="141.1">1</text>
<text x="175.8" y="139.1" transform="rotate(-90 175.8 139.1)">5</text>
<text x="181.5" y="143.6">4</text>
<text x="212.7" y="143.6">1</text>
<text x="212.7" y="141.1">2</text>
<text x="212.7" y="138.6">3</text>
<text x="72.6" y="146.1">3</text>
<text x="72.6" y="148.6">5</text>
<text x="78.3" y="144.7">MISO</text>
<text x="78.3" y="147.2">SCK</text>
<text x="78.3" y="149.7">RST</text>
<text x="85.8" y="147.2">MOSI</text>
<text x="86.6" y="149.7">GND</text>
<text x="86.8" y="144.7">VCC</text>
<text x="95.9" y="148.6">6</text>
<text x="95.9" y="146.1">4</text>
<text x="169.6" y="146.1">3</text>
<text x="175.8" y="149.9" transform="rotate(-90 175.8 149.9)">2</text>
</g>
</svg>
